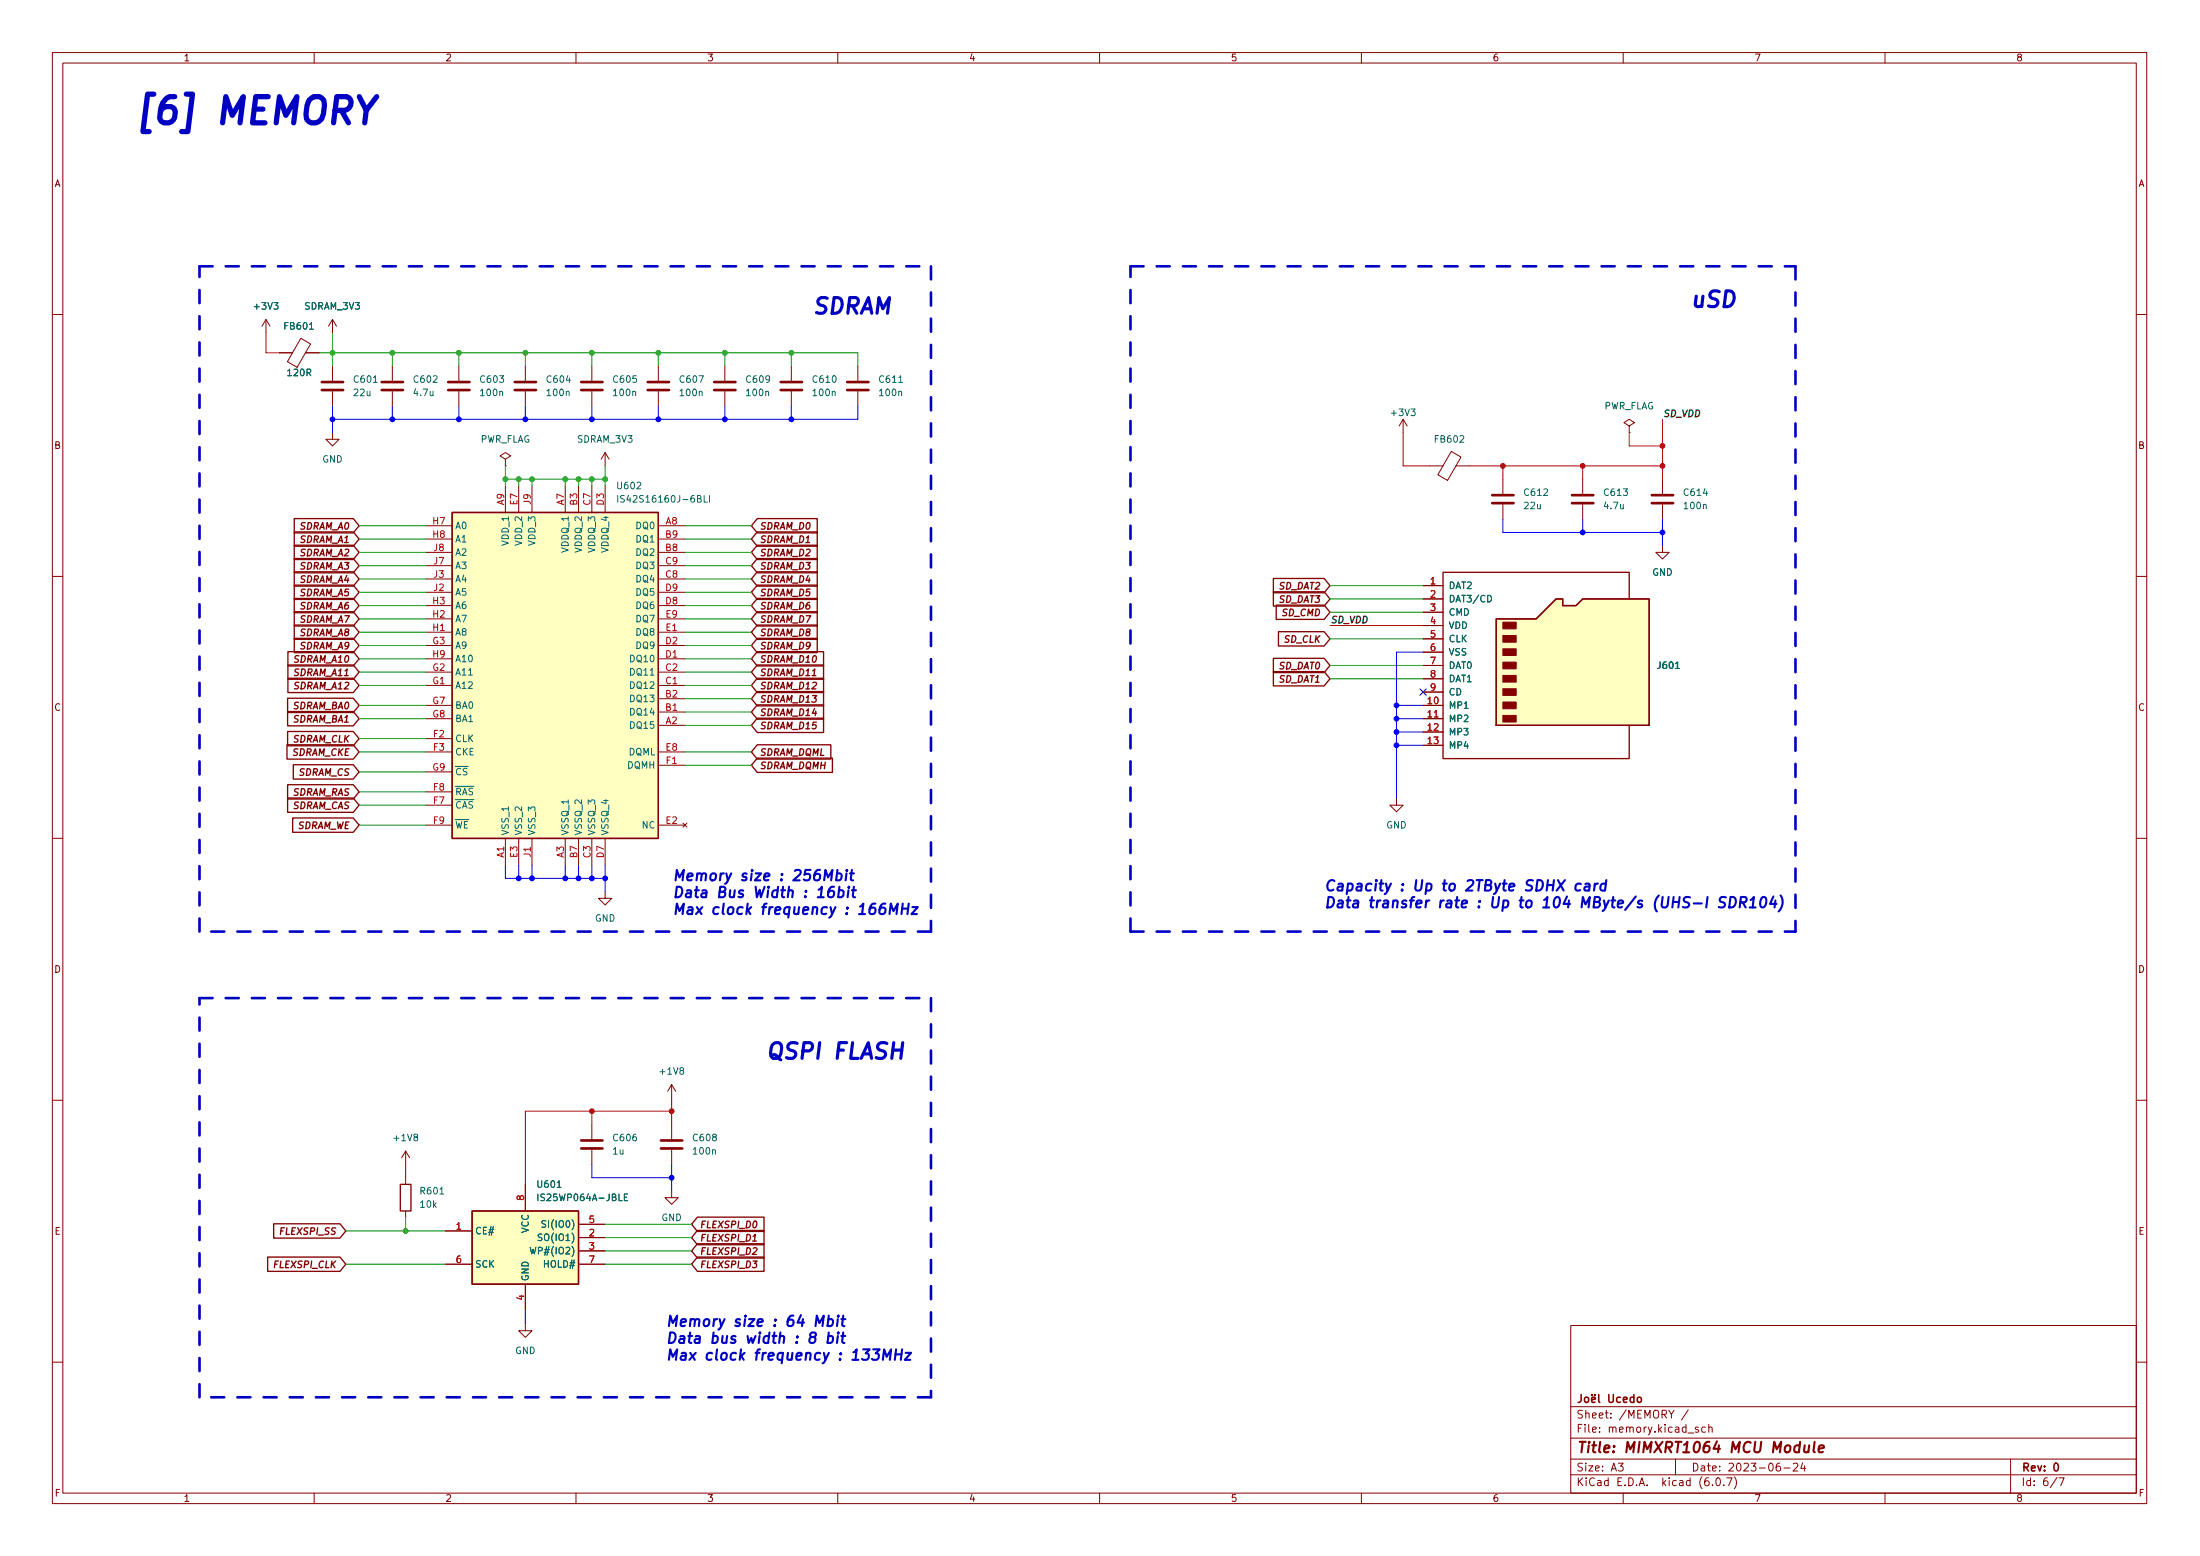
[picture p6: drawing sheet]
<svg xmlns="http://www.w3.org/2000/svg" width="420mm" height="297mm" viewBox="0 0 420 297" stroke-linecap="round" stroke-linejoin="round" font-family="sans-serif">
<g fill="none" stroke="#840000" stroke-width=".19">
<path d="M10 10h400v277h-400zM12 12h396v273h-396zM60 10v2M110 10v2M160 10v2M210 10v2M260 10v2M310 10v2M360 10v2M10 60h2M50.8 61l-.8 1.3M50.8 61v2.5"/>
<path d="M50.8 61l.8 1.3M53.3 67.3h2.6M57.5 64.6l1.8 1.1-2.6 4.4-1.8-1.1zM58.4 67.3h2.6M63.5 61l-.8 1.3M63.5 61v2.5M63.5 69.9v2.8M63.5 74.7v2.8M63.5 61l.8 1.3M74.9 69.9v2.8M74.9 74.7v2.8M87.6 69.9v2.8"/>
<path d="M87.6 74.7v2.8M100.3 69.9v2.8M100.3 74.7v2.8M113 69.9v2.8M113 74.7v2.8M125.7 69.9v2.8M125.7 74.7v2.8M138.4 69.9v2.8M138.4 74.7v2.8M151.1 69.9v2.8M151.1 74.7v2.8M163.8 69.9v2.8"/>
<path d="M163.8 74.7v2.8M408 60h2M63.5 82.6v1.3h1.3l-1.3 1.2-1.3-1.2h1.3M96.5 87.7l1-.7-1-.6-1 .6 1 .7v1.2M96.5 88.9h.1M96.5 92.7v5.1M99.1 92.7v5.1M101.6 92.7v5.1M107.9 92.7v5.1M110.5 92.7v5.1M113 92.7v5.1M115.6 86.4v2.5"/>
<path d="M115.6 92.7v5.1M115.6 86.4l-.8 1.3M115.6 86.4l.7 1.3M268 80l-.8 1.3M268 80v2.6M268 80l.7 1.3M273 88.9h2.6M277.2 86.2l1.8 1.1-2.5 4.4-1.9-1.1zM278.1 88.9h2.6M287 91.5v2.8M287 96.3v2.8M302.3 91.5v2.8"/>
<path d="M302.3 96.3v2.8M311.1 81.3l1.1-.6-1.1-.7-1 .7 1 .6v1.3M311.1 82.6h.1M317.5 91.5v2.8M317.5 96.3v2.8M10 110h2M81.3 100.4h5.1M81.3 105.4h5.1M81.3 102.9h5.1M81.3 110.5h5.1M81.3 108h5.1M81.3 115.6h5.1"/>
<path d="M81.3 113.1h5.1M81.3 118.1h5.1M125.7 100.4h5.1M125.7 105.4h5.1M125.7 102.9h5.1M125.7 110.5h5.1M125.7 108h5.1M125.7 115.6h5.1M125.7 113.1h5.1M125.7 118.1h5.1M271.8 111.8h3.8M271.8 114.3h3.8"/>
<path d="M271.8 116.9h3.8M271.8 119.4h3.8M317.5 104.2v1.2h1.3l-1.3 1.3-1.3-1.3h1.3M408 110h2M81.3 130.8h5.1M81.3 128.3h5.1M81.3 125.8h5.1M81.3 123.2h5.1M81.3 120.7h5.1M81.3 134.7h5.1M81.3 137.2h5.1M125.7 138.5h5.1"/>
<path d="M125.7 135.9h5.1M125.7 133.4h5.1M125.7 130.8h5.1M125.7 128.3h5.1M125.7 125.8h5.1M125.7 123.2h5.1M125.7 120.7h5.1M271.8 134.7h3.8M271.8 137.2h3.8M271.8 139.7h3.8M271.8 122h3.8M271.8 124.5h3.8"/>
<path d="M271.8 127h3.8M271.8 129.6h3.8M271.8 132.1h3.8M81.3 157.5h5.1M81.3 143.5h5.1M81.3 141h5.1M81.3 153.7h5.1M81.3 151.2h5.1M81.3 147.4h5.1M125.7 157.5h5.1M125.7 143.5h5.1M125.7 146.1h5.1"/>
<path d="M130.4 157.1l.8 .8M131.2 157.1l-.8 .8M266.7 152.4v1.3h1.3l-1.3 1.3-1.3-1.3h1.3M271.8 142.3h3.8M10 160h2M96.5 160.1v5M99.1 160.1v5M101.6 160.1v5M107.9 160.1v5M110.5 160.1v5M113 160.1v5M115.6 170.2v1.3h1.2l-1.2 1.3-1.3-1.3h1.3"/>
<path d="M115.6 160.1v5M408 160h2M10 210h2M77.5 219.7v2.6M77.5 219.7l-.8 1.3M77.5 219.7l.7 1.3M113 214.7v2.8M113 219.5v2.8M128.3 207l-.8 1.3M128.3 207v2.6M128.3 214.7v2.8M128.3 219.5v2.8"/>
<path d="M128.3 207l.7 1.3M408 210h2M77.5 224.8v1.3M77.5 231.2v1.2M85.1 235h5.1M100.3 226.1v5.1M110.5 236.3h5.1M110.5 238.8h5.1M110.5 233.7h5.1M128.3 227.4v1.2h1.2l-1.2 1.3-1.3-1.3h1.3M85.1 241.3h5.1M100.3 252.8v1.2h1.3l-1.3 1.3-1.2-1.3h1.2"/>
<path d="M100.3 245.1v5.1M110.5 241.3h5.1M300 253h108v32h-108zM10 260h2M300 278.5h108M300 274.5h108M300 268.5h108M309.1 279.3h.9l-.5 .6 .4 .1v.7l-.2 .1-.6-.1M318.7 269.2l.5 .8 .5-.8M320 278.5v3M322.4 269.1l-1.3 2M324.4 272.5l-.4-.1-.2 .2v.2l.6 .2v.3h-.6"/>
<path d="M325.7 272.5l-.4-.1-.3 .3 .1 .6h.6M326.4 272.6l.2-.2 .3 .1 .1 .9M326.4 271.9v1.5M339.9 279.3a.6 .6 0 0 0-.7 .7v.5l.2 .2 .4 .1 .2-.1 .1-.5-.2-.2-.4-.1-.3 .3M342.5 279.5l.6-.2 .2 .2 .1 .2-1 1.1h1M344.3 279.2l-.4 1.1h1M344.6 279.8v1M384 278.5v6.5M408 260h2M60 285v2M110 285v2M160 285v2"/>
<path d="M210 285v2M260 285v2M300 281.5h108M310 285v2M327.1 283.5v.1M327.9 282.2l.2-.1a.8 .8 0 0 1 .5 .8 .8 .8 0 0 1-.5 .7 1 1 0 0 1-.2-1.4zM329.2 283.5v.1M329.8 282.1h1l-.7 1.5M331.2 281.9a1.72 1.72 0 0 1 0 2.3M340.7 280.2h1.2M360 285v2M392.9 282l-1.3 2"/>
<path d="M393.2 282.1h1l-.6 1.5"/>
</g>
<g fill="none" stroke="#840000" stroke-width=".3">
<path d="M302 266.2v1.1a.48 .48 0 0 1-.6 .4M302.8 266.8l.3-.1 .3 .3v.4l-.3 .3-.3-.1-.2-.2zM304 267.2l.7-.1-.1-.3-.4-.1-.2 .2v.7h.6M304 266.2v.2M304.6 266.2v.2M305.3 266.2v1.3l.2 .2M307.3 266.2v1.2l.2 .3h.3l.3-.3v-1.2M309.5 266.8l-.5-.1-.2 .3 .1 .6h.6M310 267.2l.8-.1-.1-.3-.4-.1-.3 .2 .1 .7h.6M312 266.8l-.4-.1-.3 .3 .2 .6h.5M312 266.2v1.5M312.8 266.8l.4-.1 .3 .3v.4l-.3 .3-.4-.1-.1-.2z"/>
<path d="M392.4 279.5l.2-.2a.8 .8 0 0 1 .5 .8 .8 .8 0 0 1-.5 .7l-.2-.1-.1-.5z"/>
</g>
<path d="M344.7 275.9l-.1 1.2a.57 .57 0 0 0 .8 0M345.5 275.9l-.1 1.3M346.6 275.2l-.3 1.8 .3 .2M347.3 276.6l1-.2v-.4l-.6-.1-.3 .3v.9h.7" fill="none" stroke="#840000" stroke-width=".4"/>
<g fill="none" stroke="#840000" stroke-width=".51">
<path d="M61.5 74.5h4M61.5 72.9h4M72.9 74.5h4.1M72.9 72.9h4.1M85.6 74.5h4.1M85.6 72.9h4.1M98.3 74.5h4.1M98.3 72.9h4.1M111 74.5h4.1M111 72.9h4.1M123.7 74.5h4.1M123.7 72.9h4.1"/>
<path d="M136.4 74.5h4.1M136.4 72.9h4.1M149.1 74.5h4.1M149.1 72.9h4.1M161.8 74.5h4.1M161.8 72.9h4.1M285 96h4.1M285 94.5h4.1M300.2 96h4.1M300.2 94.5h4.1M315.5 96h4M315.5 94.5h4"/>
<path d="M111 219.2h4.1M111 217.7h4.1M126.2 219.2h4.1M126.2 217.7h4.1"/>
</g>
<g fill="#ffffc2" stroke="#ffffc2" stroke-width=".19">
<path d="M90.2 231.2h20.3v13.9h-20.3z"/>
<path d="M86.4 97.8h39.3v62.3h-39.3z"/>
<path d="M285.7 118.1h7.7l3.8-3.8h1.2v1.3h2.6l1.3-1.3h12.7v24.2h-29.3z"/>
</g>
<g fill="none" stroke="#840000" stroke-width=".25">
<path d="M56.2 99h11.3l1.1 1.4-1.1 1.3h-11.3zM86.4 97.8h39.3v62.3h-39.3zM144.6 99h11.5v2.7h-11.5l-1.1-1.3zM56.2 101.5h11.3l1.1 1.4-1.1 1.4h-11.3zM56.2 106.6h11.3l1.1 1.4-1.1 1.4h-11.3zM56.2 104.1h11.3l1.1 1.3-1.1 1.4h-11.3zM56.2 114.2h11.3l1.1 1.4-1.1 1.4h-11.3zM56.2 109.2h11.3l1.1 1.3-1.1 1.4h-11.3zM56.2 111.7h11.3l1.1 1.4-1.1 1.3h-11.3zM56.2 116.8h11.3l1.1 1.3-1.1 1.4h-11.3zM56.2 119.3h11.3l1.1 1.4-1.1 1.4h-11.3zM144.6 104.1h11.5v2.7h-11.5l-1.1-1.4z"/>
<path d="M144.6 119.3h11.5v2.8h-11.5l-1.1-1.4zM144.6 109.2h11.5v2.7h-11.5l-1.1-1.4zM144.6 116.8h11.5v2.7h-11.5l-1.1-1.4zM144.6 114.2h11.5v2.8h-11.5l-1.1-1.4zM144.6 111.7h11.5v2.7h-11.5l-1.1-1.3zM144.6 106.6h11.5v2.8h-11.5l-1.1-1.4zM144.6 101.5h11.5v2.8h-11.5l-1.1-1.4zM243.2 110.4h9.7l1.1 1.4-1.1 1.4h-9.7zM243.2 113h9.7l1.1 1.3-1.1 1.4h-9.7zM243.7 115.5h9.2l1.1 1.4-1.1 1.3h-9.2zM285.7 118.1h7.7l3.8-3.8h1.2v1.3h2.6l1.3-1.3h12.7v24.2h-29.3zM311.1 114.3v-5h-35.5v35.5h35.5v-6.3"/>
<path d="M54.9 139.6h12.6l1.1 1.4-1.1 1.4h-12.6zM54.9 133.3h12.6l1.1 1.4-1.1 1.3h-12.6zM54.9 135.8h12.6l1.1 1.4-1.1 1.4h-12.6zM55 129.5h12.5l1.1 1.3-1.1 1.4h-12.5zM55 126.9h12.5l1.1 1.4-1.1 1.4h-12.5zM55 124.4h12.5l1.1 1.4-1.1 1.3h-12.5zM56.2 121.9h11.3l1.1 1.3-1.1 1.4h-11.3zM144.6 121.9h11.5v2.7h-11.5l-1.1-1.4zM144.6 126.9h12.7v2.8h-12.7l-1.1-1.4zM144.6 124.4h12.7v2.7h-12.7l-1.1-1.3zM144.6 129.5h12.7v2.7h-12.7l-1.1-1.4zM144.6 132h12.7v2.8h-12.7l-1.1-1.4z"/>
<path d="M144.6 134.6h12.7v2.7h-12.7l-1.1-1.4zM144.6 137.1h12.7v2.7h-12.7l-1.1-1.3zM243.2 128.2h9.7l1.1 1.4-1.1 1.3h-9.7zM243.2 125.7h9.7l1.1 1.3-1.1 1.4h-9.7zM244.2 120.6h8.7l1.1 1.4-1.1 1.3h-8.7zM54.8 142.2h12.7l1.1 1.3-1.1 1.4h-12.7zM54.9 152.3h12.6l1.1 1.4-1.1 1.4h-12.6zM54.9 149.8h12.6l1.1 1.4-1.1 1.3h-12.6zM55.9 156.2h11.6l1.1 1.3-1.1 1.4h-11.6zM56 146h11.5l1.1 1.4-1.1 1.3h-11.5zM144.6 142.2h14.1v2.7h-14.1l-1.1-1.4zM144.6 144.7h14.4v2.8h-14.4l-1.1-1.4z"/>
<path d="M51.1 240h13.8l1.1 1.3-1.1 1.4h-13.8zM52.3 233.6h12.6l1.1 1.4-1.1 1.4h-12.6zM76.5 226.1h2v5.1h-2zM90.2 231.2h20.3v13.9h-20.3zM133.2 234.9h12.7v2.7h-12.7l-1.1-1.3zM133.2 232.4h12.7v2.7h-12.7l-1.1-1.4zM133.2 240h12.7v2.7h-12.7l-1.1-1.4zM133.2 237.4h12.7v2.8h-12.7l-1.1-1.4z"/>
</g>
<path d="M118 94.6v1.3M119.2 94.7l-.4-.1-.2 .1v.4l.5 .2 .1 .3-.2 .3-.5-.1M134.5 94.6v1.3h.6M135.5 94.6v1.3M284.1 113.6a.64 .64 0 0 1 .8 .7 .64 .64 0 0 1-.8 .6zM320.1 127.6h.7M101.3 238.1l.3 1.3 .2-.9 .2 .9 .3-1.3M102.7 227.9v1.3M103.5 235.6h-.5l-.2 .1v.3l.6 .3 .1 .3-.2 .2h-.5M104.2 233.1l-.5-.1-.1 .1v.4l.5 .2 .1 .3-.2 .3-.5-.1M119.2 228.5h.5M119.8 227.9h-.6v1.3h.6" fill="none" stroke="#006464" stroke-width=".19"/>
<g fill="#840000" stroke="#840000" stroke-width=".19">
<path d="M287 136.6h2.6v1.2h-2.6z"/>
<path d="M287 134h2.6v1.3h-2.6z"/>
<path d="M287 131.5h2.6v1.3h-2.6z"/>
<path d="M287 128.9h2.6v1.3h-2.6z"/>
<path d="M287 126.4h2.6v1.3h-2.6z"/>
<path d="M287 123.9h2.6v1.2h-2.6z"/>
<path d="M287 121.3h2.6v1.3h-2.6z"/>
<path d="M287 118.8h2.6v1.3h-2.6z"/>
</g>
<g fill="none" stroke="#0000c2" stroke-width=".4">
<path d="M157.4 168.1l.2-2 .5 1.4 .9-1.4-.3 2M159.3 169.3a.91 .91 0 0 0-1.1 .8l-.1 .8 .2 .3a.66 .66 0 0 0 1-.3v-.5l-.1-.3a.66 .66 0 0 0-1 .3M159.8 166.8h.8l.2 .3-.1 .6a.66 .66 0 0 1-1 .3M159.9 166.1l-.2 2M160.2 170h.8l.1 .3v.6a.66 .66 0 0 1-1 .3M160.3 169.3l-.2 2M161.7 166.7l-.2 1.4M161.7 166.1v.2M162 169.9l-.1 1.4M162.1 169.3v.2M162.3 166.7h.8M162.7 166.1l-.2 1.7 .1 .2 .3 .1"/>
<path d="M162.7 169.9h.8M163.1 169.3l-.2 1.7v.2l.4 .1M169.9 174.5l.2-2 .5 1.4 .9-1.4-.3 2M172.3 173.5h1.1M172.4 172.5l-.2 2M173.6 172.5l-.3 2M174.2 173.2h1.1l-1.2 1.3h1M301.9 168.8a.66 .66 0 0 0-1 .3v.5l.1 .3h.8M302.8 168.8h.7v1.2M303.6 169.2h-.7a.4 .4 0 0 0-.3 .4 .4 .4 0 0 0 .2 .4l.7-.1M304.6 168.7l-.2 1.3M305.2 168.7l-.4 .1-.3 .3"/>
<path d="M306.7 168.8a.66 .66 0 0 0-1 .3l-.1 .5 .2 .3h.7M306.8 168l-.3 2M323.5 172.5h1.5M326.1 171.2l-.2 2M329.6 171.3a.85 .85 0 0 0-1 .1 .45 .45 0 0 0 .2 .8l.5 .2a.51 .51 0 0 1 .1 .5 .51 .51 0 0 1-.4 .3l-.7-.1M330.5 171.2a.96 .96 0 0 1 1 .6 .96 .96 0 0 1-.3 1.1l-.5 .3h-.5zM332.4 172.3h.7a.55 .55 0 0 0 .5-.5 .55 .55 0 0 0-.3-.6h-.8l-.3 2M332.8 172.3l.6 .9M334.1 173.2h1.2M334.3 171.8l.7-.6-.3 2M336.5 171.4a.46 .46 0 0 1 .4-.2 .46 .46 0 0 1 .4 .4 1.15 1.15 0 0 1-.8 1.6l-.2-.1a1.53 1.53 0 0 1 .2-1.7zM338.7 171.1l-.7 1.5h1.3"/>
<path d="M339.1 171.9l-.2 1.3M340.1 170.9a2.32 2.32 0 0 1-.4 3.1M155.7 253.2l.3-2 .5 1.4 .8-1.4-.2 2M158.2 251.9h.8l.1 .3-.1 .6a.66 .66 0 0 1-1 .3M158.2 255.1h.8l.1 .3-.1 .6a.66 .66 0 0 1-1 .3M158.3 251.2l-.3 2M158.3 254.4l-.3 2M160 251.8l-.2 1.4M160 255l-.2 1.4M160.1 251.2v.1M160.1 254.4v.2M160.7 251.8h.7"/>
<path d="M160.7 255h.7M161 251.2l-.2 1.7 .1 .2 .4 .1M161 254.4l-.2 1.7 .1 .2 .4 .1M168.6 259.6l.3-2 .4 1.4 .9-1.4-.3 2M171 258.5h1.2M171.1 257.6l-.2 2M172.3 257.6l-.3 2M173 258.3h1l-1.2 1.3h1"/>
</g>
<path d="M68.6 18.4l1.3 2.7 2-2.7" fill="none" stroke="#0000c2" stroke-width="1"/>
<path d="M38.1 50.8h139.7M177.8 50.8v127M215.9 50.8h127M342.9 50.8v127M38.1 177.8v-127M177.8 177.8h-139.7M215.9 177.8h127M215.9 177.8v-127M38.1 190.5h139.7M177.8 190.5v76.2M38.1 266.7v-76.2M177.8 266.7h-139.7" fill="none" stroke="#0000c2" stroke-width=".5" stroke-dasharray="2.5 2.5"/>
<path d="M50.8 63.5v3.8h2.5M268 82.6v6.3h5M280.7 88.9h36.8M287 88.9v2.6M302.3 88.9v2.6M311.1 82.6v2.5h6.4M317.5 80v11.5M254 119.4h17.8M113 212.1v2.6M128.3 212.1h-28v14M128.3 209.6v5.1M77.5 222.3v2.5" fill="none" stroke="#f00" stroke-width=".19"/>
<g fill="none" stroke="#00f" stroke-width=".19">
<path d="M63.5 77.5v5.1M74.9 77.5v2.5M87.6 77.5v2.5M100.3 77.5v2.5M113 77.5v2.5M125.7 77.5v2.5M138.4 77.5v2.5M151.1 77.5v2.5M163.8 77.5v2.5h-100.3M287 99.1v2.5h30.5M302.3 99.1v2.5M317.5 99.1v5.1"/>
<path d="M266.7 134.7h5.1M266.7 139.7h5.1M266.7 137.2h5.1M271.8 124.5h-5.1v27.9M266.7 142.3h5.1M96.5 165.1v2.6h19.1M99.1 165.1v2.6M101.6 165.1v2.6M107.9 165.1v2.6M110.5 165.1v2.6M113 165.1v2.6M115.6 165.1v5.1"/>
<path d="M113 222.3v2.5h15.3M128.3 222.3v5.1M100.3 250.2v2.6"/>
</g>
<g fill="none" stroke="#009600" stroke-width=".19">
<path d="M61 67.3h102.8v2.6M63.5 63.5v6.4M74.9 67.3v2.6M87.6 67.3v2.6M100.3 67.3v2.6M113 67.3v2.6M125.7 67.3v2.6M138.4 67.3v2.6M151.1 67.3v2.6M96.5 91.5h19.1M96.5 88.9v3.8M99.1 91.5v1.2"/>
<path d="M101.6 91.5v1.2M107.9 91.5v1.2M110.5 91.5v1.2M113 91.5v1.2M115.6 88.9v3.8M68.6 113.1h12.7M68.6 102.9h12.7M68.6 105.4h12.7M68.6 100.4h12.7M68.6 118.1h12.7M68.6 108h12.7M68.6 110.5h12.7"/>
<path d="M68.6 115.6h12.7M130.8 113.1h12.7M130.8 102.9h12.7M130.8 105.4h12.7M130.8 100.4h12.7M130.8 118.1h12.7M130.8 108h12.7M130.8 110.5h12.7M130.8 115.6h12.7M254 116.9h17.8M254 114.3h17.8M254 111.8h17.8"/>
<path d="M68.6 120.7h12.7M68.6 128.3h12.7M68.6 137.2h12.7M68.6 125.8h12.7M68.6 134.7h12.7M68.6 130.8h12.7M68.6 123.2h12.7M130.8 138.5h12.7M130.8 120.7h12.7M130.8 128.3h12.7M130.8 125.8h12.7M130.8 130.8h12.7"/>
<path d="M130.8 123.2h12.7M130.8 135.9h12.7M130.8 133.4h12.7M254 129.6h17.8M254 127h17.8M254 122h17.8M68.6 143.5h12.7M68.6 147.4h12.7M68.6 141h12.7M68.6 151.2h12.7M68.6 153.7h12.7M68.6 157.5h12.7"/>
<path d="M130.8 146.1h12.7M130.8 143.5h12.7M66 235h19.1M77.5 232.4v2.6M115.6 236.3h16.5M115.6 233.7h16.5M115.6 238.8h16.5M66 241.3h19.1M115.6 241.3h16.5"/>
</g>
<path d="M271.2 131.5l1.2 1.2M272.4 131.5l-1.2 1.2" fill="none" stroke="#000084" stroke-width=".19"/>
<g fill="#009600" stroke="#009600" stroke-width=".19">
<circle cx="138.4" cy="67.3" r=".46"/>
<circle cx="125.7" cy="67.3" r=".46"/>
<circle cx="101.6" cy="91.5" r=".46"/>
<circle cx="99.1" cy="91.5" r=".46"/>
<circle cx="107.9" cy="91.5" r=".46"/>
<circle cx="110.5" cy="91.5" r=".46"/>
<circle cx="96.5" cy="91.5" r=".46"/>
<circle cx="113" cy="91.5" r=".46"/>
<circle cx="115.6" cy="91.5" r=".46"/>
<circle cx="151.1" cy="67.3" r=".46"/>
<circle cx="100.3" cy="67.3" r=".46"/>
<circle cx="113" cy="67.3" r=".46"/>
<circle cx="74.9" cy="67.3" r=".46"/>
<circle cx="63.5" cy="67.3" r=".46"/>
<circle cx="87.6" cy="67.3" r=".46"/>
<circle cx="77.5" cy="235" r=".46"/>
</g>
<g fill="#00f" stroke="#00f" stroke-width=".19">
<circle cx="125.7" cy="80" r=".46"/>
<circle cx="138.4" cy="80" r=".46"/>
<circle cx="151.1" cy="80" r=".46"/>
<circle cx="266.7" cy="134.7" r=".46"/>
<circle cx="266.7" cy="139.7" r=".46"/>
<circle cx="266.7" cy="137.2" r=".46"/>
<circle cx="302.3" cy="101.6" r=".46"/>
<circle cx="317.5" cy="101.6" r=".46"/>
<circle cx="266.7" cy="142.3" r=".46"/>
<circle cx="100.3" cy="80" r=".46"/>
<circle cx="113" cy="80" r=".46"/>
<circle cx="87.6" cy="80" r=".46"/>
<circle cx="101.6" cy="167.7" r=".46"/>
<circle cx="99.1" cy="167.7" r=".46"/>
<circle cx="110.5" cy="167.7" r=".46"/>
<circle cx="113" cy="167.7" r=".46"/>
<circle cx="107.9" cy="167.7" r=".46"/>
<circle cx="115.6" cy="167.7" r=".46"/>
<circle cx="74.9" cy="80" r=".46"/>
<circle cx="63.5" cy="80" r=".46"/>
<circle cx="128.3" cy="224.8" r=".46"/>
</g>
<g fill="#f00" stroke="#f00" stroke-width=".19">
<circle cx="317.5" cy="88.9" r=".46"/>
<circle cx="317.5" cy="85.1" r=".46"/>
<circle cx="287" cy="88.9" r=".46"/>
<circle cx="302.3" cy="88.9" r=".46"/>
<circle cx="113" cy="212.1" r=".46"/>
<circle cx="128.3" cy="212.1" r=".46"/>
</g>
<text font-size="7" fill="#0000c2" x="25.4" y="23.7">[6] MEMORY</text>
<g font-size="4.2" fill="#0000c2">
<text x="154.9" y="59.9">SDRAM</text>
<text x="322.6" y="58.7">uSD</text>
<text x="146" y="202.2">QSPI FLASH</text>
</g>
<g font-size="2.8" fill="#0000c2">
<text x="128.3" y="168.2">Memory size : 256Mbit</text>
<text x="128.3" y="171.4">Data Bus Width : 16bit</text>
<text x="252.7" y="170.1">Capacity : Up to 2TByte SDHX card</text>
<text x="252.7" y="173.3">Data transfer rate : Up to 104 MByte/s (UHS-I SDR104)</text>
<text x="128.3" y="174.6">Max clock frequency : 166MHz</text>
<text x="127" y="253.2">Memory size : 64 Mbit</text>
<text x="127" y="256.5">Data bus width : 8 bit</text>
<text x="127" y="259.7">Max clock frequency : 133MHz</text>
</g>
<text font-size="2.8" fill="#840000" x="301" y="277.3">Title: MIMXRT1064 MCU Module</text>
<g font-size="2.1" fill="#840000">
<text x="301" y="273.5">File: memory.kicad_sch</text>
<text x="301" y="270.8">Sheet: /MEMORY /</text>
<text x="301" y="280.9">Size: A3</text>
<text x="323" y="280.9">Date: 2023-06-24</text>
<text x="386" y="280.9">Rev: 0</text>
<text x="301" y="283.7">KiCad E.D.A. kicad (6.0.7)</text>
<text x="386" y="283.7">Id: 6/7</text>
</g>
<g font-size="1.8" fill="#840000">
<text x="35" y="11.7">1</text>
<text x="85" y="11.7">2</text>
<text x="135" y="11.7">3</text>
<text x="185" y="11.7">4</text>
<text x="235" y="11.7">5</text>
<text x="285" y="11.7">6</text>
<text x="335" y="11.7">7</text>
<text x="385" y="11.7">8</text>
<text x="10.3" y="35.7">A</text>
<text x="408.3" y="35.7">A</text>
<text x="10.3" y="85.7">B</text>
<text x="408.3" y="85.7">B</text>
<text x="57.4" y="101.1">SDRAM_A0</text>
<text x="144.9" y="101.1">SDRAM_D0</text>
<text x="57.4" y="103.6">SDRAM_A1</text>
<text x="57.4" y="106.2">SDRAM_A2</text>
<text x="144.9" y="106.2">SDRAM_D2</text>
<text x="144.9" y="103.6">SDRAM_D1</text>
<text x="57.4" y="108.7">SDRAM_A3</text>
<text x="57.4" y="111.3">SDRAM_A4</text>
<text x="57.4" y="113.8">SDRAM_A5</text>
<text x="144.9" y="111.3">SDRAM_D4</text>
<text x="144.9" y="113.8">SDRAM_D5</text>
<text x="144.9" y="108.7">SDRAM_D3</text>
<text x="244.5" y="112.5">SD_DAT2</text>
<text x="57.4" y="116.3">SDRAM_A6</text>
<text x="57.4" y="118.9">SDRAM_A7</text>
<text x="144.9" y="118.9">SDRAM_D7</text>
<text x="144.9" y="116.3">SDRAM_D6</text>
<text x="244.5" y="115.1">SD_DAT3</text>
<text x="245.1" y="117.6">SD_CMD</text>
<text x="57.4" y="124">SDRAM_A9</text>
<text x="57.4" y="121.4">SDRAM_A8</text>
<text x="144.9" y="124">SDRAM_D9</text>
<text x="144.9" y="121.4">SDRAM_D8</text>
<text x="245.5" y="122.7">SD_CLK</text>
<text x="56.4" y="131.6">SDRAM_A12</text>
<text x="56.4" y="129">SDRAM_A11</text>
<text x="56.4" y="126.5">SDRAM_A10</text>
<text x="144.9" y="129">SDRAM_D11</text>
<text x="144.9" y="126.5">SDRAM_D10</text>
<text x="144.9" y="131.6">SDRAM_D12</text>
<text x="244.5" y="130.3">SD_DAT1</text>
<text x="244.5" y="127.8">SD_DAT0</text>
<text x="10.3" y="135.7">C</text>
<text x="56.1" y="135.4">SDRAM_BA0</text>
<text x="56.1" y="137.9">SDRAM_BA1</text>
<text x="144.9" y="134.1">SDRAM_D13</text>
<text x="144.9" y="136.7">SDRAM_D14</text>
<text x="408.3" y="135.7">C</text>
<text x="56" y="141.7">SDRAM_CLK</text>
<text x="144.9" y="139.2">SDRAM_D15</text>
<text x="55.9" y="144.3">SDRAM_CKE</text>
<text x="57.2" y="148.1">SDRAM_CS</text>
<text x="144.9" y="144.3">SDRAM_DQML</text>
<text x="144.9" y="146.8">SDRAM_DQMH</text>
<text x="55.9" y="154.4">SDRAM_CAS</text>
<text x="55.9" y="151.9">SDRAM_RAS</text>
<text x="56.8" y="158.2">SDRAM_WE</text>
<text x="10.3" y="185.7">D</text>
<text x="408.3" y="185.7">D</text>
<text x="10.4" y="235.7">E</text>
<text x="53.9" y="235.7">FLEXSPI_SS</text>
<text x="133.5" y="237">FLEXSPI_D1</text>
<text x="133.5" y="234.4">FLEXSPI_D0</text>
<text x="133.5" y="239.5">FLEXSPI_D2</text>
<text x="408.4" y="235.7">E</text>
<text x="52.6" y="242.1">FLEXSPI_CLK</text>
<text x="133.5" y="242.1">FLEXSPI_D3</text>
<text x="10.4" y="285.7">F</text>
<text x="35" y="286.7">1</text>
<text x="85" y="286.7">2</text>
<text x="135" y="286.7">3</text>
<text x="185" y="286.7">4</text>
<text x="235" y="286.7">5</text>
<text x="285" y="286.7">6</text>
<text x="335" y="286.7">7</text>
<text x="385" y="286.7">8</text>
<text x="408.4" y="285.7">F</text>
</g>
<g font-size="1.8" fill="#006464">
<text x="48.7" y="59.1">+3V3</text>
<text x="58.2" y="59.1">SDRAM_3V3</text>
<text x="54.4" y="62.9">FB601</text>
<text x="55" y="71.8">120R</text>
<text x="67.6" y="75.6">22u</text>
<text x="67.7" y="73.1">C601</text>
<text x="79.1" y="75.6">4.7u</text>
<text x="79.2" y="73.1">C602</text>
<text x="91.9" y="73.1">C603</text>
<text x="91.9" y="75.6">100n</text>
<text x="104.6" y="73.1">C604</text>
<text x="104.6" y="75.6">100n</text>
<text x="117.3" y="73.1">C605</text>
<text x="117.3" y="75.6">100n</text>
<text x="130" y="73.1">C607</text>
<text x="130" y="75.6">100n</text>
<text x="142.7" y="73.1">C609</text>
<text x="142.7" y="75.6">100n</text>
<text x="155.4" y="73.1">C610</text>
<text x="155.4" y="75.6">100n</text>
<text x="168.1" y="73.1">C611</text>
<text x="168.1" y="75.6">100n</text>
<text x="265.9" y="79.4">+3V3</text>
<text x="306.2" y="78.1">PWR_FLAG</text>
<text x="61.5" y="88.3">GND</text>
<text x="91.6" y="84.5">PWR_FLAG</text>
<text x="110.3" y="84.5">SDRAM_3V3</text>
<text x="274.2" y="84.5">FB602</text>
<text x="118" y="93.4">U602</text>
<text x="119.2" y="95.9">IS42S16160J-6BLI</text>
<text x="291.2" y="94.7">C612</text>
<text x="306.5" y="94.7">C613</text>
<text x="321.7" y="94.7">C614</text>
<text x="86.9" y="101">A0</text>
<text x="121.6" y="101">DQ0</text>
<text x="291.2" y="97.2">22u</text>
<text x="306.5" y="97.2">4.7u</text>
<text x="321.8" y="97.2">100n</text>
<text x="86.9" y="103.5">A1</text>
<text x="86.9" y="106.1">A2</text>
<text x="97.2" y="104" transform="rotate(-90 97.2 104)">VDD_1</text>
<text x="99.7" y="104" transform="rotate(-90 99.7 104)">VDD_2</text>
<text x="102.2" y="104" transform="rotate(-90 102.2 104)">VDD_3</text>
<text x="108.6" y="105.4" transform="rotate(-90 108.6 105.4)">VDDQ_1</text>
<text x="111.1" y="105.4" transform="rotate(-90 111.1 105.4)">VDDQ_2</text>
<text x="113.7" y="105.4" transform="rotate(-90 113.7 105.4)">VDDQ_3</text>
<text x="116.2" y="105.4" transform="rotate(-90 116.2 105.4)">VDDQ_4</text>
<text x="121.6" y="106.1">DQ2</text>
<text x="121.6" y="103.5">DQ1</text>
<text x="86.9" y="113.7">A5</text>
<text x="86.9" y="111.2">A4</text>
<text x="86.9" y="108.6">A3</text>
<text x="121.6" y="111.2">DQ4</text>
<text x="121.6" y="108.6">DQ3</text>
<text x="121.6" y="113.7">DQ5</text>
<text x="276.6" y="112.4">DAT2</text>
<text x="315.5" y="109.9">GND</text>
<text x="86.9" y="118.8">A7</text>
<text x="86.9" y="116.2">A6</text>
<text x="121.6" y="116.2">DQ6</text>
<text x="121.6" y="118.8">DQ7</text>
<text x="276.6" y="115">DAT3/CD</text>
<text x="276.6" y="117.5">CMD</text>
<text x="86.9" y="123.9">A9</text>
<text x="86.9" y="121.3">A8</text>
<text x="121.6" y="123.9">DQ9</text>
<text x="121.6" y="121.3">DQ8</text>
<text x="276.6" y="120.1">VDD</text>
<text x="276.6" y="122.6">CLK</text>
<text x="276.6" y="125.1">VSS</text>
<text x="86.9" y="131.5">A12</text>
<text x="86.9" y="128.9">A11</text>
<text x="86.9" y="126.4">A10</text>
<text x="120.6" y="131.5">DQ12</text>
<text x="120.6" y="128.9">DQ11</text>
<text x="120.6" y="126.4">DQ10</text>
<text x="276.6" y="127.7">DAT0</text>
<text x="276.6" y="130.2">DAT1</text>
<text x="316.6" y="127.7">J601</text>
<text x="86.9" y="135.3">BA0</text>
<text x="86.9" y="137.8">BA1</text>
<text x="120.6" y="136.6">DQ14</text>
<text x="120.6" y="134">DQ13</text>
<text x="276.6" y="135.3">MP1</text>
<text x="276.6" y="137.8">MP2</text>
<text x="276.6" y="132.8">CD</text>
<text x="86.9" y="141.6">CLK</text>
<text x="120.6" y="139.1">DQ15</text>
<text x="276.6" y="140.4">MP3</text>
<text x="276.6" y="142.9">MP4</text>
<text x="86.9" y="144.2">CKE</text>
<text x="86.9" y="148">~{CS}</text>
<text x="119.8" y="146.7">DQMH</text>
<text x="120" y="144.2">DQML</text>
<text x="86.9" y="154.3">~{CAS}</text>
<text x="86.9" y="151.8">~{RAS}</text>
<text x="86.9" y="158.2">~{WE}</text>
<text x="97.2" y="159.5" transform="rotate(-90 97.2 159.5)">VSS_1</text>
<text x="99.7" y="159.5" transform="rotate(-90 99.7 159.5)">VSS_2</text>
<text x="102.2" y="159.5" transform="rotate(-90 102.2 159.5)">VSS_3</text>
<text x="108.6" y="159.5" transform="rotate(-90 108.6 159.5)">VSSQ_1</text>
<text x="111.1" y="159.5" transform="rotate(-90 111.1 159.5)">VSSQ_2</text>
<text x="113.7" y="159.5" transform="rotate(-90 113.7 159.5)">VSSQ_3</text>
<text x="116.2" y="159.5" transform="rotate(-90 116.2 159.5)">VSSQ_4</text>
<text x="122.7" y="158.2">NC</text>
<text x="264.7" y="158.2">GND</text>
<text x="113.6" y="175.9">GND</text>
<text x="126.2" y="205.1">+1V8</text>
<text x="75.4" y="217.8">+1V8</text>
<text x="117.1" y="220.4">1u</text>
<text x="117.3" y="217.8">C606</text>
<text x="132.5" y="217.8">C608</text>
<text x="132.5" y="220.4">100n</text>
<text x="102.8" y="226.7">U601</text>
<text x="80.3" y="230.5">10k</text>
<text x="80.4" y="228">R601</text>
<text x="103.3" y="229.3">IS25WP064A-JBLE</text>
<text x="126.3" y="233.1">GND</text>
<text x="90.7" y="235.6">CE#</text>
<text x="101" y="235.4" transform="rotate(-90 101 235.4)">VCC</text>
<text x="102.1" y="239.4">WP#(IO2)</text>
<text x="103.4" y="236.9">SO(IO1)</text>
<text x="104.3" y="234.4">SI(IO0)</text>
<text x="90.7" y="242">SCK</text>
<text x="101" y="244.6" transform="rotate(-90 101 244.6)">GND</text>
<text x="104" y="242">HOLD#</text>
<text x="98.4" y="258.5">GND</text>
</g>
<g font-size="1.8" fill="#0f0f0f">
<text x="317.5" y="79.6">SD_VDD</text>
<text x="254" y="119">SD_VDD</text>
</g>
<g font-size="1.8" fill="#a90000">
<text x="82.7" y="100.1">H7</text>
<text x="96.3" y="96.4" transform="rotate(-90 96.3 96.4)">A9</text>
<text x="98.8" y="96.4" transform="rotate(-90 98.8 96.4)">E7</text>
<text x="101.3" y="96.3" transform="rotate(-90 101.3 96.3)">J9</text>
<text x="107.7" y="96.4" transform="rotate(-90 107.7 96.4)">A7</text>
<text x="110.2" y="96.4" transform="rotate(-90 110.2 96.4)">B3</text>
<text x="112.8" y="96.4" transform="rotate(-90 112.8 96.4)">C7</text>
<text x="115.3" y="96.4" transform="rotate(-90 115.3 96.4)">D3</text>
<text x="127.1" y="100.1">A8</text>
<text x="82.7" y="102.7">H8</text>
<text x="82.8" y="107.7">J7</text>
<text x="82.8" y="105.2">J8</text>
<text x="127.1" y="105.2">B8</text>
<text x="127.1" y="102.7">B9</text>
<text x="127.1" y="107.7">C9</text>
<text x="82.8" y="112.8">J2</text>
<text x="82.8" y="110.3">J3</text>
<text x="127.1" y="110.3">C8</text>
<text x="127.1" y="112.8">D9</text>
<text x="273.2" y="111.5">1</text>
<text x="82.7" y="117.9">H2</text>
<text x="82.7" y="115.4">H3</text>
<text x="127.1" y="115.4">D8</text>
<text x="127.2" y="117.9">E9</text>
<text x="273.2" y="114.1">2</text>
<text x="273.2" y="116.6">3</text>
<text x="273.2" y="119.2">4</text>
<text x="82.6" y="123">G3</text>
<text x="82.7" y="120.4">H1</text>
<text x="82.7" y="125.5">H9</text>
<text x="127.1" y="125.5">D1</text>
<text x="127.1" y="123">D2</text>
<text x="127.2" y="120.4">E1</text>
<text x="273.2" y="121.7">5</text>
<text x="273.2" y="124.2">6</text>
<text x="82.6" y="130.6">G1</text>
<text x="82.6" y="128.1">G2</text>
<text x="127.1" y="130.6">C1</text>
<text x="127.1" y="128.1">C2</text>
<text x="273.2" y="126.8">7</text>
<text x="273.2" y="129.3">8</text>
<text x="273.2" y="131.9">9</text>
<text x="82.6" y="134.4">G7</text>
<text x="82.6" y="136.9">G8</text>
<text x="127.1" y="135.7">B1</text>
<text x="127.1" y="133.1">B2</text>
<text x="272.7" y="134.4">10</text>
<text x="272.7" y="136.9">11</text>
<text x="82.8" y="140.8">F2</text>
<text x="82.8" y="143.3">F3</text>
<text x="127.1" y="138.2">A2</text>
<text x="127.2" y="143.3">E8</text>
<text x="272.7" y="139.5">12</text>
<text x="272.7" y="142">13</text>
<text x="82.6" y="147.1">G9</text>
<text x="127.2" y="145.8">F1</text>
<text x="82.8" y="153.5">F7</text>
<text x="82.8" y="150.9">F8</text>
<text x="82.8" y="157.3">F9</text>
<text x="127.2" y="157.3">E2</text>
<text x="96.3" y="163.7" transform="rotate(-90 96.3 163.7)">A1</text>
<text x="98.8" y="163.7" transform="rotate(-90 98.8 163.7)">E3</text>
<text x="101.3" y="163.6" transform="rotate(-90 101.3 163.6)">J1</text>
<text x="107.7" y="163.7" transform="rotate(-90 107.7 163.7)">A3</text>
<text x="110.2" y="163.7" transform="rotate(-90 110.2 163.7)">B7</text>
<text x="112.8" y="163.7" transform="rotate(-90 112.8 163.7)">C3</text>
<text x="115.3" y="163.7" transform="rotate(-90 115.3 163.7)">D7</text>
<text x="100.1" y="229.1" transform="rotate(-90 100.1 229.1)">8</text>
<text x="112.5" y="233.5">5</text>
<text x="87.1" y="234.7">1</text>
<text x="112.5" y="236">2</text>
<text x="112.5" y="238.5">3</text>
<text x="87.1" y="241.1">6</text>
<text x="112.5" y="241.1">7</text>
<text x="100.1" y="248.2" transform="rotate(-90 100.1 248.2)">4</text>
</g>
</svg>
